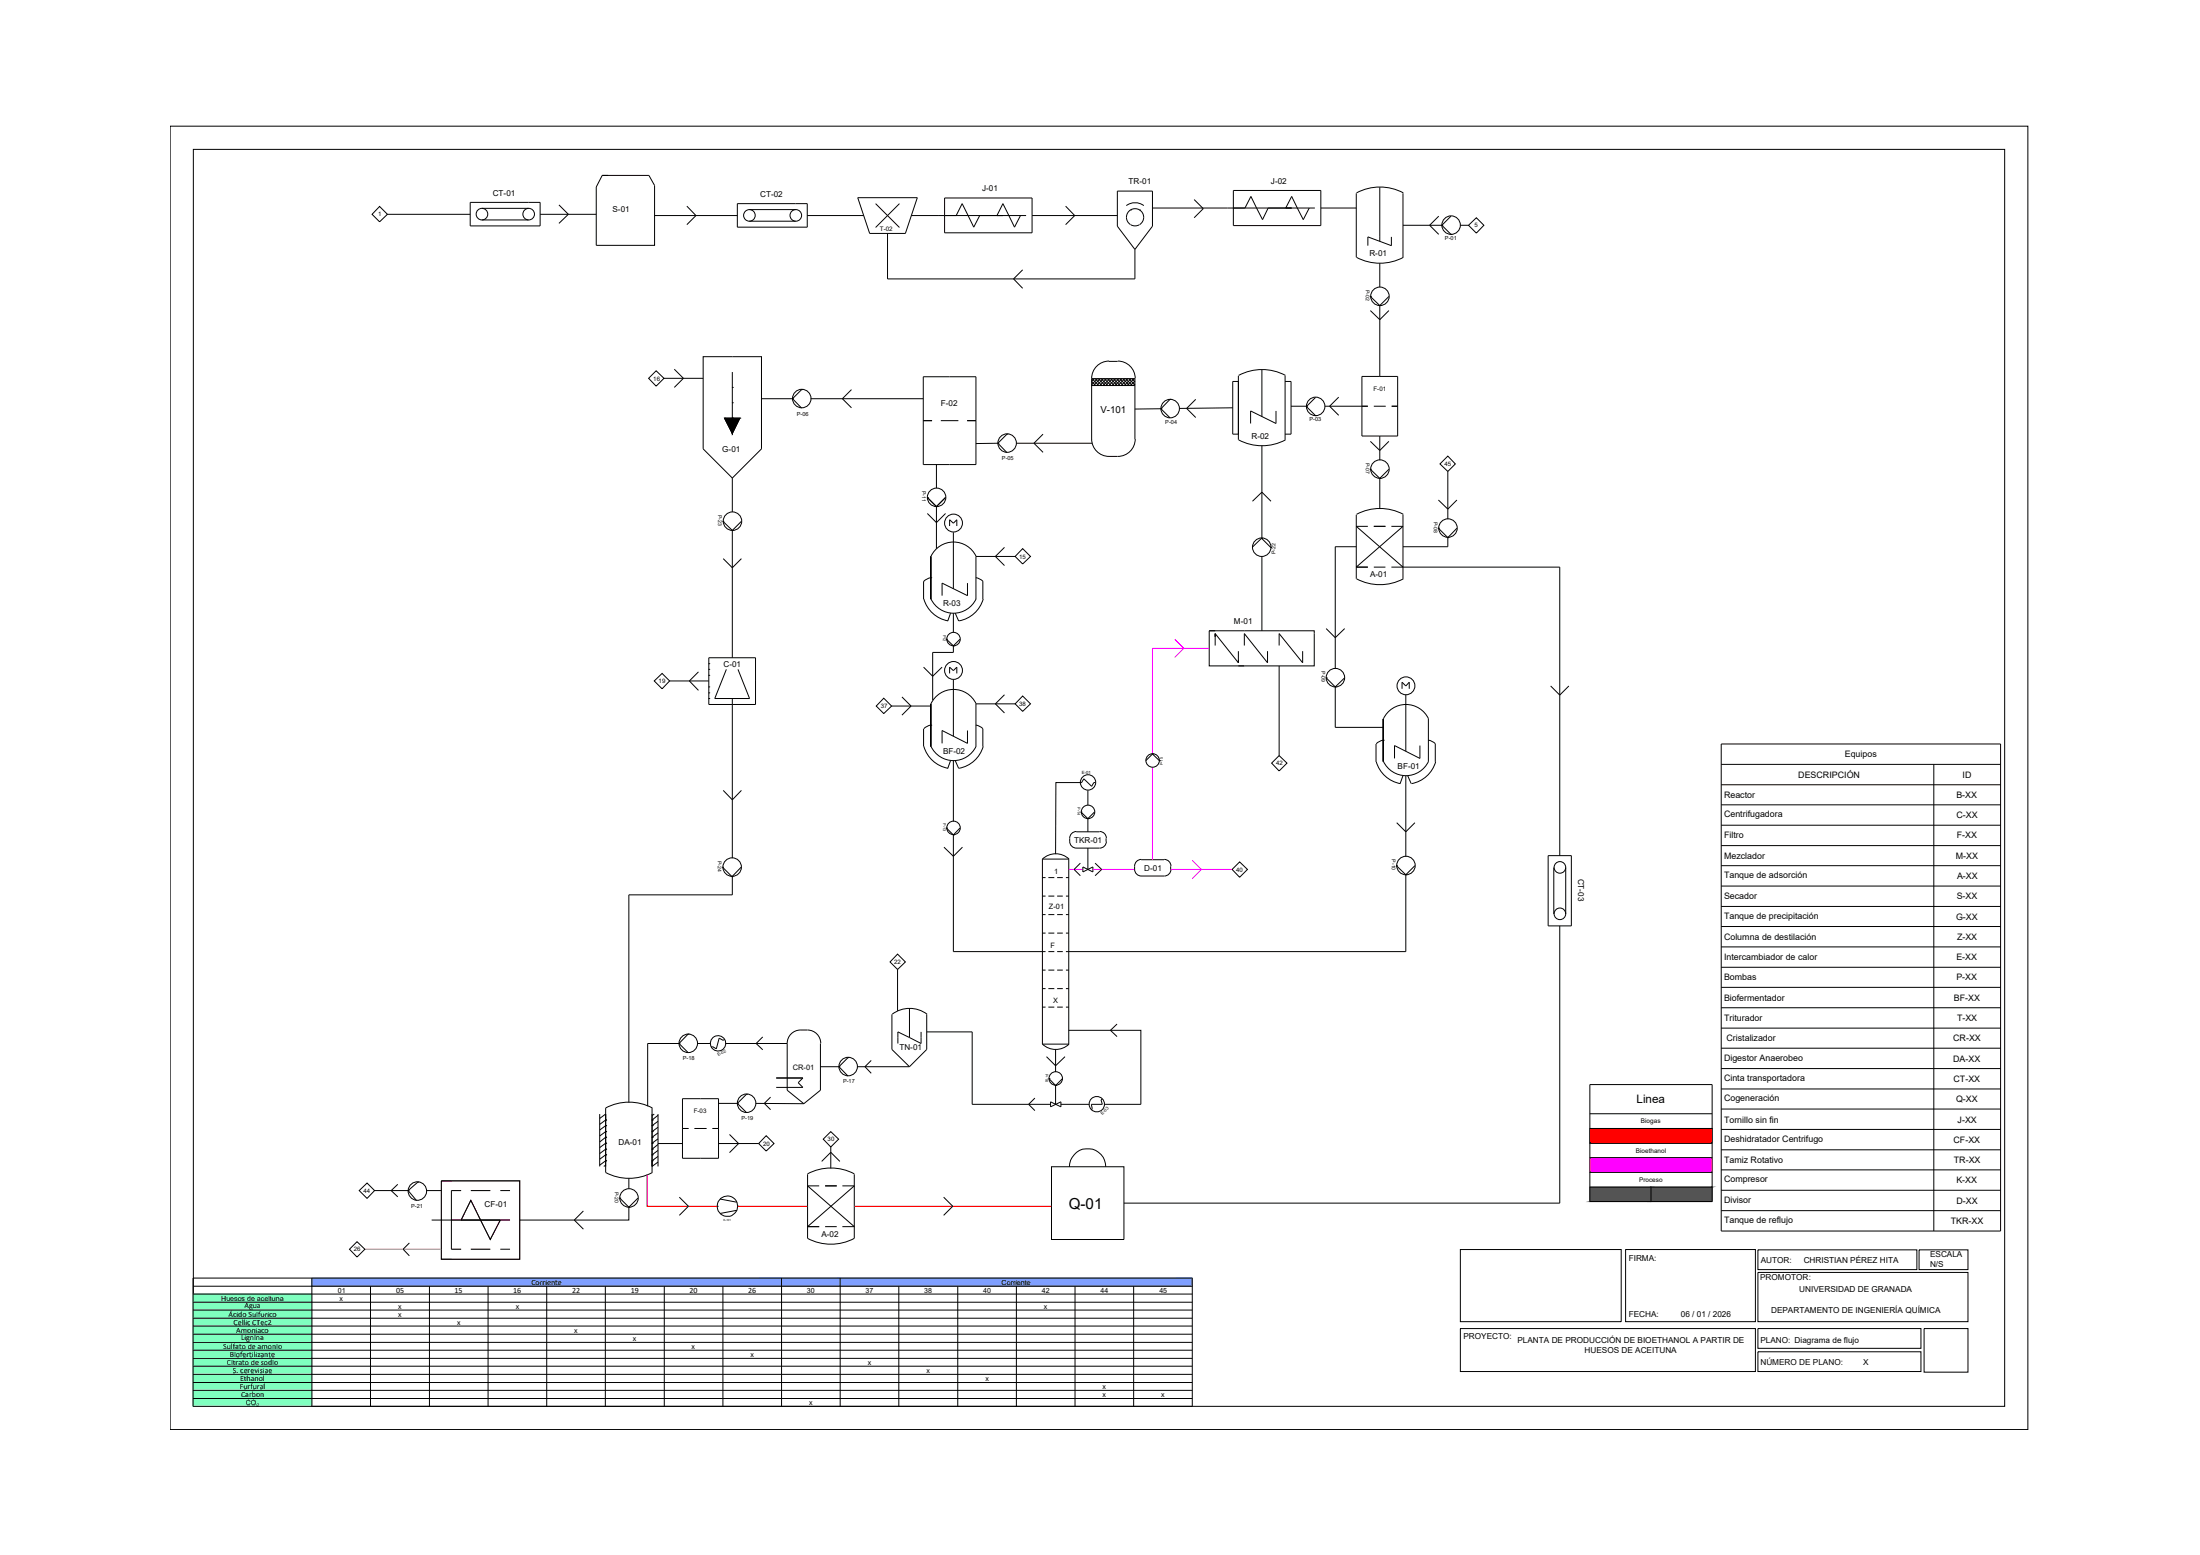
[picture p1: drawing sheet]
<svg xmlns="http://www.w3.org/2000/svg" width="297mm" height="210mm" viewBox="0 0 297 210" stroke-linecap="round" stroke-linejoin="round" font-family="sans-serif">
<!-- layer: 0 -->
<g fill="none" stroke="#000" stroke-width=".14">
<path d="M23 17h250.8v176h-250.8zM26.1 20.2h244.6v169.6h-244.6zM51.3 27.9l1 1-1 1-1.1-1zM52.3 28.9h11.2M63.5 27.3h9.4v3.2h-9.4zM65.1 28.1h6.3M65.1 29.7h6.3M72.9 28.9h7.6M75.5 27.7l1.2 1.2-1.2 1.3M81.3 23.7h6.3l.8 1.3v8.1h-7.9v-7.9zM88.4 29.1h11.2M92.7 27.8l1.3 1.3-1.3 1.2"/>
<path d="M99.6 27.5h9.4v3.2h-9.4zM101.2 28.3h6.2M101.2 29.9h6.2M109 29.1h7.6M115.8 26.7h8.1l-1.7 4.8h-4.8zM118.2 27.5l3.2 3.2M119.8 31.5v6.1h33.4v-3.9M121.4 27.5l-3.2 3.2M123 29.1h15.5M127.5 26.7h11.8v4.7h-11.8zM129.1 29.1l.8-1.6 1.6 3.2 .8-1.6M134.6 29.1l.8-1.6 1.6 3.2 .8-1.6"/>
<path d="M138.1 36.4l-1.3 1.2 1.3 1.3M139.3 29.1h11.6M143.9 27.8l1.2 1.3-1.2 1.2M150.9 25.8h4.7v4.7l-2.4 3.2-2.3-3.2zM152.1 27.8a1.97 1.97 0 0 1 2.3 0M152.6 28.3h.1M152.6 28.3a1.16 1.16 0 0 0 0 2M152.7 28.3a1.16 1.16 0 0 1 1.1 0M152.7 30.3a1.16 1.16 0 0 0 1.1 0M153.8 28.3h.1M153.9 28.3a1.16 1.16 0 0 1 0 2M155.6 28.1h21.9"/>
<path d="M161.2 26.9l1.3 1.3-1.3 1.2M166.5 25.7h11.8v4.8h-11.8zM168.1 28.1l.8-1.6 1.6 3.1 .7-1.5M173.6 28.1l.8-1.6 1.6 3.1 .8-1.5M178.3 28.1h4.8M183.1 26.1v8.6M183.2 26a6.7 6.7 0 0 1 6.3 0M183.2 34.7a6.7 6.7 0 0 0 6.3 0M186.3 25.3v7.3M186.3 35.5v3.2M187.9 32v1.2l-3.2-1.2v1.2M189.4 26.1v8.6"/>
<path d="M189.4 30.4h5.3M194.3 29.2l-1.3 1.2 1.3 1.2M194.7 30.4h.1M194.7 30.4l1.2 1.2M195.9 31.6h.1M195.9 29.2l-1.2 1.2M197.2 30.4h1.1M198.3 30.4l1-1 1 1-1 1.1zM87.6 51.1l1-1 1 1-1 1zM89.6 51.1h5.3M91 49.8l1.3 1.3-1.3 1.2M94.9 48.1h7.9v12.5l-3.9 3.9-4-3.9z"/>
<path d="M97.8 56.4h.1M97.8 56.4h2.1M97.8 56.4l1.1 2.1M98.9 52.3h.1M98.9 54.4h.1M98.9 56.4h.1M98.9 50.2v8.3M99.9 56.4h.1M99.9 56.4l-1 2.1M102.8 53.8h4.2M107 53.8h.1M107 53.8l1.2 1.3"/>
<path d="M108.2 52.6h.1M108.2 52.6l-1.2 1.2M109.5 53.8h15.2M115 52.6l-1.3 1.2 1.3 1.2M124.7 50.9h7.1v11.8h-7.1zM124.7 56.8h1.1M127 56.8h2.4M130.6 56.8h1.2M134.7 59.8h.1M134.7 59.8l-2.9 .1M134.7 59.8l1.3 1.3M136 58.6h.1"/>
<path d="M136 58.6l-1.3 1.2M137.2 59.8h10.3M140.8 58.6l-1.2 1.2 1.2 1.3M147.4 51.1v8.2a2.35 2.35 0 0 0 2.3 2.3 3.1 3.1 0 0 0 3.1-.9l.4-.9 .1-.5M147.4 51.1h5.8v8.2M147.4 52h5.8M147.4 51.1l1 .9M147.8 51.1l-.4 .4 .5 .5M147.9 51.1l.9 .9M148.2 51.1l-.8 .8 .2 .1M148.3 51.1l.9 .9M148.6 51.1l-1 .9"/>
<path d="M148.7 51.1l.9 .9M149 51.1l-.9 .9M149.1 51.1l.9 .9M149.4 51.1l-.9 .9M149.5 51.1l.9 .9M149.7 48.8h1.2M149.7 48.7a2.35 2.35 0 0 0-2.3 2.4M149.8 51.1l-.9 .9M149.9 51.1l1 .9M150.2 51.1l-.9 .9M150.3 51.1l.9 .9M150.7 51.1l-1 .9"/>
<path d="M150.7 51.1l1 .9M150.9 48.7a2.35 2.35 0 0 1 2.4 2.4M151.1 51.1l-1 .9M151.2 51.1l.9 .9M151.5 51.1l-1 .9M151.6 51.1l.9 .9M151.9 51.1l-1 .9M152 51.1l.9 .9M152.3 51.1l-.9 .9M152.4 51.1l.8 .9M152.7 51.1l-.9 .9M152.8 51.1l.4 .4"/>
<path d="M153.1 51.1l-.9 .9M153.2 51.4l-.6 .6M153.2 51.8l-.2 .2M156.7 55.2h.1M156.7 55.2h-3.5M156.7 55.2l1.3 1.2M158 53.9h.1M158 53.9l-1.3 1.3M161.4 53.9l-1.2 1.2 1.2 1.3M166.4 55l-7.2 .1M167.2 51.5h-.8v7.1h.8M167.2 50.7v8.7"/>
<path d="M167.2 50.7a6.7 6.7 0 0 1 6.4 0M167.2 59.4a6.7 6.7 0 0 0 6.4 0M170.4 49.9v6.3M172.3 55.5v1.7l-3.4-1.7v1.7M173.5 51.5h.8v7.1h-.8M173.5 50.7v8.7M174.3 54.8h2.1M176.4 54.9h.1M176.4 54.9l1.2 1.2M177.6 56.1h.1M177.6 53.7l-1.2 1.2M178.9 54.8h5.8"/>
<path d="M180.7 53.6l-1.2 1.2 1.2 1.3M183.9 50.8h4.8v8.1h-4.8zM185 40h.1M185 41.9l1.3 1.3 1.2-1.3M185 59.6l1.3 1.2 1.2-1.2M185 40l1.3 1.2M185.5 54.8h1.6M186.3 41.2h.1M186.3 41.2v9.6M186.3 58.9v3.2M187.5 40l-1.2 1.2M187.9 54.8h.8"/>
<path d="M97.6 70.4h.1M97.6 70.4l1.3 1.2M97.6 75.4l1.3 1.2 1.2-1.2M98.9 71.6h.1M98.9 64.5v4.6M98.9 71.6v17.2M100.1 70.4l-1.2 1.2M124.7 78.5v2.4M125.2 67.2h.1M125.2 67.2l1.2 1.2M125.2 69.3l1.2 1.2 1.3-1.2M125.7 78h.1"/>
<path d="M125.7 75.1v5.8M125.7 78l-.5 .2-.5 .3M125.7 75.1a3.4 3.4 0 0 1 3-1.9 3.4 3.4 0 0 1 3.1 1.9M126.4 68.4h.1M126.4 62.7v3.2M126.4 68.4v5.7M127.7 67.2l-1.3 1.2M128.2 71v-.8l.5 .4 .5-.4v.8M128.7 71.9v7.6M130.6 78.7v1.7l-3.4-1.7v1.7M131.8 78l.5 .2 .4 .3M131.8 75.1v5.8"/>
<path d="M131.8 75.1h5.3M132.7 78.5v2.4M135.6 73.9l-1.2 1.2 1.2 1.2M138.1 74.1l1 1-1 1-1-1zM169.1 67.7l1.3-1.3 1.2 1.3M170.3 72.7h.1M170.3 72.7l-1.2 1.2M170.3 72.7l1.3 1.2M170.4 60.2v12.5M170.4 75.2v9.9M171.6 73.9h.1M183.1 69.5v8.6"/>
<path d="M183.1 73.8h-2.8v16.5M183.2 78.1a6.7 6.7 0 0 0 6.3 0M183.2 69.4a6.7 6.7 0 0 1 6.3 0M184.7 71h-1.6l6.3 5.6M185 63.3h.1M185 63.3l1.3 1.3M185.5 76.6h1.6M185.5 71h1.6M186.3 64.6h.1M186.3 64.6v4.1M187.5 63.3l-1.2 1.3M187.9 71h1.5l-6.3 5.6h1.6"/>
<path d="M187.9 76.6h22.7v38.9M189.4 69.5v8.6M194.2 71.3h.1M194.2 67.5l1.3 1.2 1.2-1.2M194.2 71.3l1.3 1.3M194.4 62.6l1.1-1 1 1-1 1zM195.5 72.6h.1M195.5 72.6v1.2h-6.1M195.5 63.6v6.5M196.7 71.3l-1.2 1.3M88.3 91.9l1.1-1 1 1-1 1.1zM90.4 91.9h5.3"/>
<path d="M94.3 90.7l-1.2 1.2 1.2 1.3M95.7 89.6h.1M95.7 90.4h.1M95.7 91.2h.1M95.7 94.3h.1M95.7 93.5h.1M95.7 92.7h.1M95.7 88.8h6.3v6.3h-6.3zM98.1 90.4l-1.6 3.9h4.7l-1.6-3.9M98.9 94.3v21.5M119.3 94.2l1.1 1.1-1.1 1-1-1zM120.4 95.3h5.3"/>
<path d="M121.8 94.1l1.2 1.2-1.2 1.2M124.7 98.4v2.4M124.7 90.1l1.2 1.2 1.3-1.2M124.7 80.9a4.2 4.2 0 0 0 3.3 2.9M125.7 97.9h.1M125.7 95v5.8M125.7 97.9l-.5 .1-.5 .4M125.7 80.8a3.4 3.4 0 0 0 3 2 3.4 3.4 0 0 0 3.1-2M125.7 95a3.4 3.4 0 0 1 3-1.9 3.4 3.4 0 0 1 3.1 1.9M127.8 86.3h.1M127.8 86.3l.9 .9M128.2 90.9v-.8l.5 .4 .5-.4v.8"/>
<path d="M128.3 82.8l-.3 1M128.7 87.2h.1M128.7 82.8v2.6M128.7 87.2v.9h-2.8v6.4M128.7 91.8v7.6M129 82.8l.4 1M129.6 86.3l-.9 .9M130.6 98.6v1.7l-3.4-1.7v1.7M131.8 97.9l.5 .1 .4 .4M132.7 98.4v2.4M132.8 80.9a4.2 4.2 0 0 1-3.3 2.9M135.6 93.8l-1.2 1.2 1.2 1.2"/>
<path d="M137.1 95h-5.3v5.7a3.4 3.4 0 0 1-3.1 2 3.4 3.4 0 0 1-3-2M138.1 94l1 1-1 1-1-1zM163.3 85.1h14.1v4.8h-14.1zM164.1 87.1v-1.6l3.1 4v-1.6M167.2 89.9h.8M168 87.1v-1.6l3.1 4v-1.6M172.7 87.1v-1.6l3.2 4v-1.6M172.7 89.9v12.1M179.1 91.5h.1M179.1 84.9l1.2 1.2 1.3-1.2M179.1 91.5l1.2 1.2M180.3 92.7h.1"/>
<path d="M180.3 92.7v5.5h6.5M181.6 91.5l-1.3 1.2M186.8 99.9h.1M186.8 97v5.8M186.8 99.9l-.5 .2-.5 .3M186.8 97a3.4 3.4 0 0 1 3-1.9 3.4 3.4 0 0 1 3.1 1.9M189.3 93v-.9l.5 .5 .5-.5v.9M189.8 93.8v7.6M192.8 99.9l.6 .2 .4 .3M192.9 97v5.8M209.4 92.6l1.2 1.2 1.2-1.2M97.6 117.1h.1"/>
<path d="M97.6 117.1l1.2 1.2M97.6 106.7l1.3 1.3 1.2-1.3M98.8 118.3h.1M98.9 118.3v2.5h-14v28M100.1 117.1l-1.3 1.2M124.7 100.8a4.2 4.2 0 0 0 3.3 2.9M127.5 114.4l1.2 1.2 1.2-1.2M127.8 111.8h.1M127.8 111.8l.9 .9M128.3 102.7l-.3 1M128.7 112.7h.1M128.7 102.7v8.2"/>
<path d="M128.7 112.7v15.8h12.5M129 102.7l.4 1M129.6 111.8l-.9 .9M132.8 100.8a4.2 4.2 0 0 1-3.3 2.9M140.7 116h3.6v24.9h-3.6M140.7 116v24.9M140.7 118.5h.5M140.7 116a2.6 2.6 0 0 1 3.6 0M141.5 118.5h.9M142.7 118.5h.8M143.9 118.5h.4M144.4 113.2a1.03 1.03 0 0 0 .9 1.3"/>
<path d="M145.3 112.3h3.1M145.3 114.5h3.1M145.3 112.2a.91 .91 0 0 0-.9 .9M145.8 105.6h.2M145.9 116.5l-.9 .9 .9 .8M146 109.6h.1M146 109.6l.9 .9M146 105.6h-3.4l-.1 9.7M146 105.6l.3-.5 1.1 1 .3-.5h.2M146.2 117l1.4 .7v-.7l-1.4 .7zM146.9 110.5h.1M146.9 106.7v2"/>
<path d="M146.9 110.5v1.8M146.9 114.5v2.9M147.8 109.6l-.9 .9M147.9 116.5l.8 .9-.8 .8M148.5 112.2a.91 .91 0 0 1 .9 .9M149.3 113.2v.4M149.4 113.6a.91 .91 0 0 1-.9 .9M153.2 117.3a.91 .91 0 0 0 .9 1h3.1M154.1 116h3.1M154.1 116a1.01 1.01 0 0 0-.9 1.4M155.6 101.8h.1M155.6 101.8l-.9 .9"/>
<path d="M155.6 101.8l.9 .9M156.5 102.7h.1M157.2 116a.91 .91 0 0 1 .9 .9M158.1 116.9v.5M158.1 117.3a.91 .91 0 0 1-.9 1M166.4 117.4l1-1.1 1 1.1-1 1zM171.7 103l1-1 1.1 1-1.1 1.1zM185.8 100.4v2.4M185.8 102.8a4.2 4.2 0 0 0 3.3 3M186.8 102.8a3.4 3.4 0 0 0 3 1.9 3.4 3.4 0 0 0 3.1-1.9M188.5 116.9h.1M188.5 116.9l1.3 1.2"/>
<path d="M188.6 111.1l1.2 1.2 1.2-1.2M189.4 104.7l-.4 1.1M189.8 118.1h.1M189.8 118.1v10.4h-45.9M189.8 104.7v10.9M190.1 104.7l.4 1.1M191 116.9l-1.2 1.2M191.7 100.6v1.8l-3.4-1.8v1.8M193.8 100.4v2.4M193.8 102.8a4.2 4.2 0 0 1-3.2 3M209 115.5h3.2v9.5h-3.2zM209.8 117.1v6.3"/>
<path d="M211.4 117.1v6.3M232.4 100.4h37.7v65.8h-37.7zM232.4 103.2h37.7M232.4 105.9h37.7M232.4 108.6h37.7M232.4 111.4h37.7M232.4 114.1h37.7M232.4 116.9h37.7M232.4 119.6h37.7M261.1 103.2v63M92.9 139.6h.1M92.9 139.6l-1.2 1.3"/>
<path d="M103 140l-.9 .9 .9 .8M108.1 139h.9M108.1 139a1.8 1.8 0 0 0-1.8 1.8M109 139a1.8 1.8 0 0 1 1.8 1.8M120.4 136.9v4.8l2.4 2.3M120.5 136.9a3.9 3.9 0 0 1 4.7 0M121.2 128.8l1 1.1-1 1-1-1zM121.2 130.9v5.6M122.8 136.1v4M124.4 139.3v1.6l-1.6-.8M125.1 139.3h6.2v9.8h10.5M125.1 136.9v4.8l-2.3 2.3"/>
<path d="M140.7 121h.5M140.7 123.5h.5M140.7 126h.5M140.7 131h.5M140.7 133.4h.5M140.7 135.9h.5M141.5 121h.9M141.5 123.5h.9M141.5 126h.9M141.5 128.5h.9M141.5 131h.9M141.5 133.4h.9"/>
<path d="M141.5 135.9h.9M142.7 121h.8M142.7 123.5h.8M142.7 126h.8M142.7 128.5h.8M142.7 131h.8M142.7 133.4h.8M142.7 135.9h.8M143.9 121h.4M143.9 123.5h.4M143.9 126h.4M143.9 131h.4"/>
<path d="M143.9 133.4h.4M143.9 135.9h.4M144.3 139.1h9.7v10h-4.9M150.8 138.2l-.9 .9 .9 .8M210.6 125v37.4h-58.8M232.4 122.4h37.7M232.4 125.1h37.7M232.4 127.8h37.7M232.4 130.6h37.7M232.4 133.3h37.7M232.4 136h37.7M232.4 138.8h37.7"/>
<path d="M53.7 159.9l-.9 .8 .9 .9M56.4 159.6h.1M56.4 159.6l-1.3 1.1M59.6 159.4h10.6v10.6h-10.6zM81.8 158.3a6.7 6.7 0 0 0 6.3 0M84.9 159.1v1.4M88 149.6v8.7M88.1 149.6a6.7 6.7 0 0 0-6.3 0v8.7M88.8 154.4h3.3M91.7 140.9h.1M91.7 140.9h-4.3v8.4M91.7 140.9l1.2 1.2"/>
<path d="M92.1 152.3h.8M92.1 148.3h4.9v8.1h-4.9zM93.8 152.3h1.6M94.1 140.9h1.8M96.2 152.3h.8M97 154.4h5.4M97 148.9h2.6M97.8 140.3l-.2 .1-.5-.3-.4 1.5-.5-.3-.2 .1M97.9 140.9h8.4v6.3l2.2 1.8M98.5 153.1l1.2 1.3-1.2 1.2M99.6 148.9h.1M99.6 148.9l1.2 1.3"/>
<path d="M100.8 147.7h.1M100.8 147.7l-1.2 1.2M102.1 148.9l6.4 .1M103.4 153.3l1.1 1.1-1.1 1-1-1zM104 148.1l-.8 .8 .8 .9M104.8 145.5h3.6l-.6 .6 .6 .7h-3.6M109 158.5a6.7 6.7 0 0 1 6.3 0M109 158.5v8.7a6.7 6.7 0 0 0 6.3 0v-8.7M110.8 140.9v6.3l-2.3 1.8M110.8 144h2.5M110.9 156.8l1.3-1.3 1.2 1.3M111.2 153.8l1-1 1 1-1 1z"/>
<path d="M112.2 154.8v2.9M113.3 144h.1M113.3 144l1.2 1.3M114.5 142.8h.1M114.5 142.8l-1.2 1.2M115.8 144h7M117.6 143.1l-.8 .9 .8 .9M122.8 140.1l-1.6-.8v1.6M139.7 148.2l-.8 .9 .8 .8M140.7 140.9a2.6 2.6 0 0 0 3.6 0M141.3 142.6l1.2 1.3 1.3-1.3M141.6 145.6h.1"/>
<path d="M141.6 145.6l.9 .9M141.8 148.7l1.4 .7v-.7l-1.4 .7zM142 157.5h9.8v9.8h-9.8zM142.5 146.5h.1M142.5 141.7v3M142.5 146.5v2.6M143.2 149.1h3.9M143.5 145.6l-1 .9M144.4 157.5a2.46 2.46 0 0 1 2.4-2.4 2.46 2.46 0 0 1 2.5 2.4M148.8 148.4l-.1 .1 .1 .6h-1.5l.2 .6-.2 .1M214.7 146.4h16.5v15.8h-16.5zM214.7 150.3h16.5"/>
<path d="M214.7 152.3h16.5M214.7 154.3h16.5M214.7 156.3h16.5M214.7 158.3h16.5M232.4 141.5h37.7M232.4 144.2h37.7M232.4 147h37.7M232.4 149.7h37.7M232.4 152.5h37.7M232.4 155.2h37.7M232.4 157.9h37.7M26.1 172.5h134.9v17.3h-134.9z"/>
<path d="M26.1 173.6h134.9M26.1 174.7h134.9M26.1 175.8h134.9M26.1 176.8h134.9M26.1 177.9h134.9M26.1 179h134.9M42.1 172.5v17.3M48.2 167.6l1.1 1-1.1 1.1-1-1.1zM48.5 160.7l1.1-1 1 1-1 1.1zM50 173.6v16.2M50.6 160.7h4.5M55.1 160.7h.1"/>
<path d="M55.1 160.7l1.1 1.4M55.3 167.8l-.9 .8 .9 .9M57.6 160.7h2M58 173.6v16.2M58.3 164.7h2.6v3.9h1.4M62.3 160.7h-1.4v4h1.4l1.3-2.7 2.6 5.3 1.3-2.6h1.4M62.3 164.7h5.2M63.6 160.7h2.6M63.6 168.6h2.6M65.9 173.6v16.2M67.5 160.7h1.4M67.5 168.6h1.4"/>
<path d="M73.8 173.6v16.2M78.8 163.5l-1.3 1.2 1.3 1.2M81.7 173.6v16.2M83.7 161.7h.1M83.7 161.7l1.2 1.3M84.9 163h.1M84.9 163v1.7h-14.7M86.1 161.7l-1.2 1.3M89.7 173.6v16.2M91.7 161.6l1.2 1.2-1.2 1.3M96.8 162.8h.1M97.2 161.9l2.3 .4"/>
<path d="M97.6 173.6v16.2M99.5 163.4l-2.3 .4M99.6 162.8h.1M105.5 172.5v17.3M110.6 160.1h-1.6l6.3 5.5h-1.6M111.4 165.6h1.6M111.4 160.1h1.6M113.4 172.5v17.3M113.7 160.1h1.6l-6.3 5.5h1.6M121.4 173.6v16.2M127.4 161.6l1.2 1.2-1.2 1.3M129.3 173.6v16.2"/>
<path d="M137.2 173.6v16.2M145.1 173.6v16.2M153.1 173.6v16.2M214.7 160.2h16.5M222.9 160.2v2M232.4 160.7h37.7M232.4 163.4h37.7M26.1 180.1h134.9M26.1 181.2h134.9M26.1 182.3h134.9M26.1 183.4h134.9M26.1 184.4h134.9"/>
<path d="M26.1 185.5h134.9M26.1 186.6h134.9M26.1 187.7h134.9M26.1 188.8h134.9"/>
<circle cx="65.1" cy="28.9" r=".78"/>
<circle cx="71.4" cy="28.9" r=".78"/>
<circle cx="101.2" cy="29.1" r=".78"/>
<circle cx="107.4" cy="29.1" r=".78"/>
<circle cx="186.3" cy="40" r="1.25"/>
<circle cx="195.9" cy="30.4" r="1.25"/>
<circle cx="108.3" cy="53.8" r="1.25"/>
<circle cx="136" cy="59.8" r="1.25"/>
<circle cx="158" cy="55.2" r="1.25"/>
<circle cx="177.6" cy="54.9" r="1.25"/>
<circle cx="98.9" cy="70.4" r="1.25"/>
<circle cx="126.5" cy="67.1" r="1.25"/>
<circle cx="128.7" cy="70.6" r="1.21"/>
<circle cx="170.4" cy="73.9" r="1.25"/>
<circle cx="186.3" cy="63.3" r="1.25"/>
<circle cx="195.5" cy="71.3" r="1.25"/>
<circle cx="128.7" cy="90.5" r="1.21"/>
<circle cx="128.7" cy="86.3" r=".91"/>
<circle cx="180.3" cy="91.5" r="1.25"/>
<circle cx="189.8" cy="92.6" r="1.21"/>
<circle cx="98.9" cy="117" r="1.25"/>
<circle cx="128.7" cy="111.8" r=".91"/>
<circle cx="146.9" cy="105.6" r="1.04"/>
<circle cx="146.9" cy="109.6" r=".91"/>
<circle cx="155.6" cy="102.7" r=".91"/>
<circle cx="189.8" cy="116.8" r="1.25"/>
<circle cx="210.6" cy="117.1" r=".78"/>
<circle cx="210.6" cy="123.4" r=".78"/>
<circle cx="92.9" cy="140.8" r="1.25"/>
<circle cx="97" cy="140.8" r="1.04"/>
<circle cx="100.8" cy="148.9" r="1.25"/>
<circle cx="114.5" cy="144" r="1.25"/>
<circle cx="142.5" cy="145.6" r=".91"/>
<circle cx="148.1" cy="149" r="1.04"/>
<circle cx="56.4" cy="160.8" r="1.25"/>
<circle cx="84.9" cy="161.7" r="1.25"/>
<circle cx="98.2" cy="162.8" r="1.38"/>
</g>
<!-- layer: 11. LEYENDA -->
<path d="M197.2 179.3h39.8v5.8h-39.8zM197.2 168.7h21.7v9.7h-21.7zM219.5 168.7h17.5v9.7h-17.5zM237.3 168.7h21.5v2.7h-21.5zM237.3 171.8h28.4v6.6h-28.4zM237.3 179.3h22.1v2.7h-22.1zM259.1 168.7h6.6v2.7h-6.6zM259.8 179.3h5.9v5.9h-5.9zM237.3 182.5h22.1v2.6h-22.1z" fill="none" stroke="#000" stroke-width=".14"/>
<!-- layer: 0 -->
<path d="M214.7 152.3h16.5l-16.5 2zM214.7 154.3h16.5v-2z" fill="#f00" stroke="#f00" stroke-width=".14"/>
<path d="M214.7 156.3h16.5l-16.5 2zM214.7 158.3h16.5v-2z" fill="#f0f" stroke="#f0f" stroke-width=".14"/>
<g fill="#545454" stroke="#545454" stroke-width=".14">
<path d="M214.7 160.2h8.2l-8.2 2zM214.7 162.2h8.2v-2z"/>
<path d="M222.9 160.2h8.3l-8.3 2zM222.9 162.2h8.3v-2z"/>
</g>
<g fill="#7f9fff" stroke="#7f9fff" stroke-width=".14">
<path d="M42.1 172.5h63.4l-63.4 1.1zM42.1 173.6h63.4v-1.1z"/>
<path d="M105.5 172.5h7.9l-7.9 1.1zM105.5 173.6h7.9v-1.1z"/>
<path d="M113.4 172.5h47.6l-47.6 1.1zM113.4 173.6h47.6v-1.1z"/>
</g>
<path d="M26.1 174.7h16l-16 1.1zM26.1 175.8h16v-1.1zM26.1 175.8h16l-16 1zM26.1 176.8h16v-1zM26.1 176.8h16l-16 1.1zM26.1 177.9h16v-1.1zM26.1 177.9h16l-16 1.1zM26.1 179h16v-1.1zM26.1 179h16l-16 1.1zM26.1 180.1h16v-1.1zM26.1 180.1h16l-16 1.1zM26.1 181.2h16v-1.1zM26.1 181.2h16l-16 1.1zM26.1 182.3h16v-1.1zM26.1 182.3h16l-16 1.1zM26.1 183.4h16v-1.1zM26.1 183.4h16l-16 1zM26.1 184.4h16v-1zM26.1 184.4h16l-16 1.1zM26.1 185.5h16v-1.1zM26.1 185.5h16l-16 1.1zM26.1 186.6h16v-1.1zM26.1 186.6h16l-16 1.1zM26.1 187.7h16v-1.1zM26.1 187.7h16l-16 1.1zM26.1 188.8h16v-1.1zM26.1 188.8h16l-16 1zM26.1 189.8h16v-1z" fill="#7fffbf" stroke="#7fffbf" stroke-width=".14"/>
<path d="M97.8 56.4h1.1v2.1zM98.9 56.4v2.1l1-2.1z" fill="#000" stroke="#000" stroke-width=".14"/>
<path d="M158.6 86.3l1.2 1.2-1.2 1.2M163.3 87.5h-7.7v14.3M144.3 117.4h1.9M147.6 117.4h5.6M155.6 103.6v12.4M158.1 117.4h8.3M161 116.1l1.2 1.3-1.2 1.2" fill="none" stroke="#f0f" stroke-width=".14"/>
<!-- layer: Equipos -->
<path d="M81 150.4v7.1M88.8 150.4v7.1" fill="none" stroke="#000" stroke-width=".14"/>
<!-- layer: Info_TAGS -->
<g fill="none" stroke="#000" stroke-width=".14">
<path d="M81 151l.8-.6v7.1M81.8 151.2h.1M81.8 151.9h.1M81.8 152.8h.1M81.8 153.5h.1M81.8 154.3h.1M81.8 155.1h.1M81.8 155.9h.1M81.8 156.7h.1M81.8 151.2l-.8 .6M81.8 156.7l-.8 .6M81.8 155.9l-.8 .6"/>
<path d="M81.8 155.1l-.8 .6M81.8 154.3l-.8 .6M81.8 153.5l-.8 .6M81.8 152.8l-.8 .5M81.8 151.9l-.8 .6M81.8 157.3l-.3 .2M88 156.7h.1M88 155.9h.1M88 155.1h.1M88 154.3h.1M88 153.5h.1M88 152.8h.1"/>
<path d="M88 151.9h.1M88 151.2h.1M88 150.4v7.1l.8-.6M88.3 150.4l-.3 .2M88.8 156.1l-.8 .6M88.8 150.6l-.8 .6M88.8 151.4l-.8 .5M88.8 152.2l-.8 .6M88.8 152.9l-.8 .6M88.8 153.7l-.8 .6M88.8 154.5l-.8 .6M88.8 155.3l-.8 .6"/>
</g>
<path d="M59.6 159.4h10.6v10.6h-10.6zM59.6 159.4h1.3M59.6 170h1.3M60.9 164.7h8M62.3 164.7l1.3-2.7 2.6 5.3 1.3-2.6" fill="none" stroke="#f00" stroke-width=".14"/>
<!-- layer: Equipos -->
<path d="M60.9 160.7h1.4M60.9 168.6h1.4M63.6 160.7h2.6M63.6 168.6h2.6" fill="none" stroke="#ff0" stroke-width=".14"/>
<!-- layer: 0 -->
<path d="M49.3 168.6h10.3" fill="none" stroke="#f8991e" stroke-width=".14"/>
<path d="M87.4 158.6v4.2h9.4M99.6 162.8h9.4M115.3 162.8h26.7" fill="none" stroke="#f00" stroke-width=".14"/>
<text font-size="2.1" x="144.3" y="163.2">Q-01</text>
<text font-size="1.6" x="221" y="148.9">Linea</text>
<text font-size="1.3" x="148.6" y="55.7">V-101</text>
<g font-size="1.2">
<text x="232.8" y="107.7">Reactor</text>
<text x="242.8" y="105.1">DESCRIPCIÓN</text>
<text x="249.1" y="102.1">Equipos</text>
<text x="264.1" y="107.7">B-XX</text>
<text x="265" y="105">ID</text>
<text x="232.8" y="110.3">Centrifugadora</text>
<text x="232.8" y="113.2">Filtro</text>
<text x="264.1" y="110.5">C-XX</text>
<text x="264.2" y="113.2">F-XX</text>
<text x="232.8" y="115.9">Mezclador</text>
<text x="232.8" y="118.5">Tanque de adsorción</text>
<text x="264.1" y="115.9">M-XX</text>
<text x="264.2" y="118.7">A-XX</text>
<text x="232.8" y="121.4">Secador</text>
<text x="232.8" y="124">Tanque de precipitación</text>
<text x="264.1" y="124.1">G-XX</text>
<text x="264.2" y="121.4">S-XX</text>
<text x="232.8" y="126.9">Columna de destilación</text>
<text x="232.8" y="129.6">Intercambiador de calor</text>
<text x="264.1" y="129.6">E-XX</text>
<text x="264.2" y="126.9">Z-XX</text>
<text x="232.8" y="132.3">Bombas</text>
<text x="232.8" y="135.1">Biofermentador</text>
<text x="232.8" y="137.8">Triturador</text>
<text x="263.8" y="135.1">BF-XX</text>
<text x="264.1" y="132.3">P-XX</text>
<text x="264.2" y="137.9">T-XX</text>
<text x="232.8" y="143.2">Digestor Anaerobeo</text>
<text x="233.1" y="140.6">Cristalizador</text>
<text x="263.7" y="140.6">CR-XX</text>
<text x="263.7" y="143.3">DA-XX</text>
<text x="232.8" y="145.9">Cinta transportadora</text>
<text x="232.8" y="148.6">Cogeneración</text>
<text x="263.8" y="146.1">CT-XX</text>
<text x="264.1" y="148.8">Q-XX</text>
<text x="232.8" y="151.5">Tornillo sin fin</text>
<text x="232.8" y="154.1">Deshidratador Centrifugo</text>
<text x="263.8" y="154.3">CF-XX</text>
<text x="264.3" y="151.5">J-XX</text>
<text x="232.8" y="157">Tamiz Rotativo</text>
<text x="232.8" y="159.6">Compresor</text>
<text x="263.8" y="157">TR-XX</text>
<text x="264.1" y="159.7">K-XX</text>
<text x="232.8" y="162.4">Divisor</text>
<text x="232.8" y="165.1">Tanque de reflujo</text>
<text x="263.4" y="165.2">TKR-XX</text>
<text x="264.1" y="162.5">D-XX</text>
</g>
<g font-size="1.1">
<text x="66.5" y="26.4">CT-01</text>
<text x="82.7" y="28.6">S-01</text>
<text x="102.6" y="26.6">CT-02</text>
<text x="132.6" y="25.8">J-01</text>
<text x="152.4" y="24.9">TR-01</text>
<text x="171.6" y="24.8">J-02</text>
<text x="184.9" y="34.6">R-01</text>
<text x="127" y="54.8">F-02</text>
<text x="169" y="59.2">R-02</text>
<text x="97.5" y="61">G-01</text>
<text x="185" y="77.9">A-01</text>
<text x="127.3" y="81.8">R-03</text>
<text x="97.7" y="90">C-01</text>
<text x="166.6" y="84.2">M-01</text>
<text x="127.3" y="101.7">BF-02</text>
<text x="188.7" y="103.8">BF-01</text>
<text x="145" y="113.8">TKR-01</text>
<text x="154.5" y="117.5">D-01</text>
<text x="213.1" y="118.6" transform="rotate(90 213.1 118.6)">CT-03</text>
<text x="121.4" y="141.7">TN-01</text>
<text x="83.5" y="154.6">DA-01</text>
<text x="65.4" y="163">CF-01</text>
<text x="110.9" y="167">A-02</text>
<text x="71.7" y="173.4">Corriente</text>
<text x="219.9" y="170.3">FIRMA:</text>
<text x="237.6" y="172.8">PROMOTOR:</text>
<text x="237.7" y="170.5">AUTOR:</text>
<text x="243.5" y="170.5">CHRISTIAN PÉREZ HITA</text>
<text x="260.6" y="169.7">ESCALA</text>
<text x="260.6" y="171">N/S</text>
<text x="30.8" y="177.8">Ácido Sulfurico</text>
<text x="31.5" y="178.8">Cellic CTec2</text>
<text x="31.9" y="179.9">Amoniaco</text>
<text x="33" y="176.5">Agua</text>
<text x="53.5" y="174.5">05</text>
<text x="61.4" y="174.5">15</text>
<text x="61.7" y="178.8">x</text>
<text x="69.3" y="174.5">16</text>
<text x="77.2" y="174.5">22</text>
<text x="85.2" y="174.5">19</text>
<text x="93.1" y="174.5">20</text>
<text x="101" y="174.5">26</text>
<text x="219.9" y="177.8">FECHA:</text>
<text x="226.9" y="177.7">06 / 01 / 2026</text>
<text x="239.1" y="177.2">DEPARTAMENTO DE INGENIERÍA QUÍMICA</text>
<text x="242.9" y="174.3">UNIVERSIDAD DE GRANADA</text>
<text x="30.1" y="182.1">Sulfato de amonio</text>
<text x="30.6" y="184.2">Citrato de sodio</text>
<text x="31" y="183.2">Biofertilizante</text>
<text x="31.4" y="185.3">S. cerevisiae</text>
<text x="32.5" y="180.9">Lignina</text>
<text x="197.6" y="180.7">PROYECTO:</text>
<text x="204.9" y="181.3">PLANTA DE PRODUCCIÓN DE BIOETHANOL A PARTIR DE</text>
<text x="213.9" y="182.6">HUESOS DE ACEITUNA</text>
<text x="237.7" y="181.3">PLANO: Diagrama de flujo</text>
<text x="237.7" y="184.2">NÚMERO DE PLANO:</text>
<text x="251.6" y="184.2">X</text>
<text x="32.4" y="187.5">Furfural</text>
<text x="32.4" y="186.4">Ethanol</text>
<text x="32.5" y="188.6">Carbon</text>
</g>
<g font-size="1">
<text x="142.3" y="118">1</text>
<text x="141.6" y="122.7">Z-01</text>
<text x="141.8" y="127.9">F</text>
<text x="142.2" y="135.4">X</text>
<text x="107" y="144.4">CR-01</text>
<text x="135.2" y="173.4">Corriente</text>
<text x="29.9" y="175.6">Huesos de aceituna</text>
<text x="45.6" y="174.5">01</text>
<text x="45.8" y="175.6">x</text>
<text x="53.7" y="176.7">x</text>
<text x="53.7" y="177.7">x</text>
<text x="69.6" y="176.7">x</text>
<text x="77.5" y="179.9">x</text>
<text x="109" y="174.5">30</text>
<text x="116.9" y="174.5">37</text>
<text x="124.8" y="174.5">38</text>
<text x="132.7" y="174.5">40</text>
<text x="140.7" y="174.5">42</text>
<text x="141" y="176.7">x</text>
<text x="148.6" y="174.5">44</text>
<text x="156.5" y="174.5">45</text>
<text x="85.5" y="181">x</text>
<text x="93.4" y="182.1">x</text>
<text x="101.3" y="183.1">x</text>
<text x="117.2" y="184.2">x</text>
<text x="125.1" y="185.3">x</text>
<text x="33.2" y="189.7">CO</text>
<text x="109.2" y="189.7">x</text>
<text x="133" y="186.4">x</text>
<text x="148.9" y="187.5">x</text>
<text x="148.9" y="188.6">x</text>
<text x="156.8" y="188.6">x</text>
</g>
<g font-size=".9">
<text x="220.9" y="155.6">Bioethanol</text>
<text x="221.6" y="151.6">Biogas</text>
<text x="221.3" y="159.5">Proceso</text>
</g>
<g font-size=".8">
<text x="51" y="29.2">1</text>
<text x="118.8" y="31.1">T-02</text>
<text x="195.1" y="32.4">P-01</text>
<text x="199.1" y="30.7">5</text>
<text x="88.2" y="51.4">16</text>
<text x="185.4" y="52.8">F-01</text>
<text x="107.6" y="56.1">P-06</text>
<text x="157.3" y="57.2">P-04</text>
<text x="176.8" y="56.8">P-03</text>
<text x="135.3" y="62">P-05</text>
<text x="195" y="62.9">45</text>
<text x="137.6" y="75.4">15</text>
<text x="88.9" y="92.2">19</text>
<text x="118.9" y="95.6">37</text>
<text x="137.6" y="95.3">38</text>
<text x="172.3" y="103.3">42</text>
<text x="166.9" y="117.7">40</text>
<text x="120.7" y="130.1">22</text>
<text x="92.2" y="143.1">P-18</text>
<text x="113.8" y="146.2">P-17</text>
<text x="93.7" y="150.3">F-03</text>
<text x="100.1" y="151.1">P-19</text>
<text x="103" y="154.7">20</text>
<text x="111.7" y="154.1">30</text>
<text x="49.1" y="161">44</text>
<text x="55.5" y="163">P-21</text>
<text x="47.8" y="168.9">26</text>
</g>
<g font-size=".7">
<text x="184.4" y="39.1" transform="rotate(90 184.4 39.1)">P-02</text>
<text x="184.4" y="62.5" transform="rotate(90 184.4 62.5)">P-07</text>
<text x="97" y="69.5" transform="rotate(90 97 69.5)">P-23</text>
<text x="124.5" y="66.3" transform="rotate(90 124.5 66.3)">P-11</text>
<text x="193.6" y="70.5" transform="rotate(90 193.6 70.5)">P-08</text>
<text x="172.2" y="74.8" transform="rotate(-90 172.2 74.8)">P-22</text>
<text x="178.4" y="90.6" transform="rotate(90 178.4 90.6)">P-09</text>
<text x="96.9" y="116.2" transform="rotate(90 96.9 116.2)">P-24</text>
<text x="187.9" y="116" transform="rotate(90 187.9 116)">P-10</text>
<text x="83" y="160.8" transform="rotate(90 83 160.8)">P-20</text>
<text x="34.6" y="189.9">2</text>
</g>
<g font-size=".6">
<text x="146.1" y="104.5">E-01</text>
<text x="97" y="142.6" transform="rotate(-29 97 142.6)">E-02</text>
<text x="148.9" y="150.5" transform="rotate(-45 148.9 150.5)">E-03</text>
</g>
<g font-size=".5">
<text x="127.3" y="85.7" transform="rotate(90 127.3 85.7)">P12</text>
<text x="157" y="103.3" transform="rotate(-90 157 103.3)">P-15</text>
<text x="127.3" y="111.1" transform="rotate(90 127.3 111.1)">P-13</text>
<text x="145.5" y="109" transform="rotate(90 145.5 109)">P-14</text>
<text x="141.2" y="145" transform="rotate(90 141.2 145)">P-16</text>
</g>
<text font-size=".4" x="97.7" y="164.8">K-101</text>
</svg>
